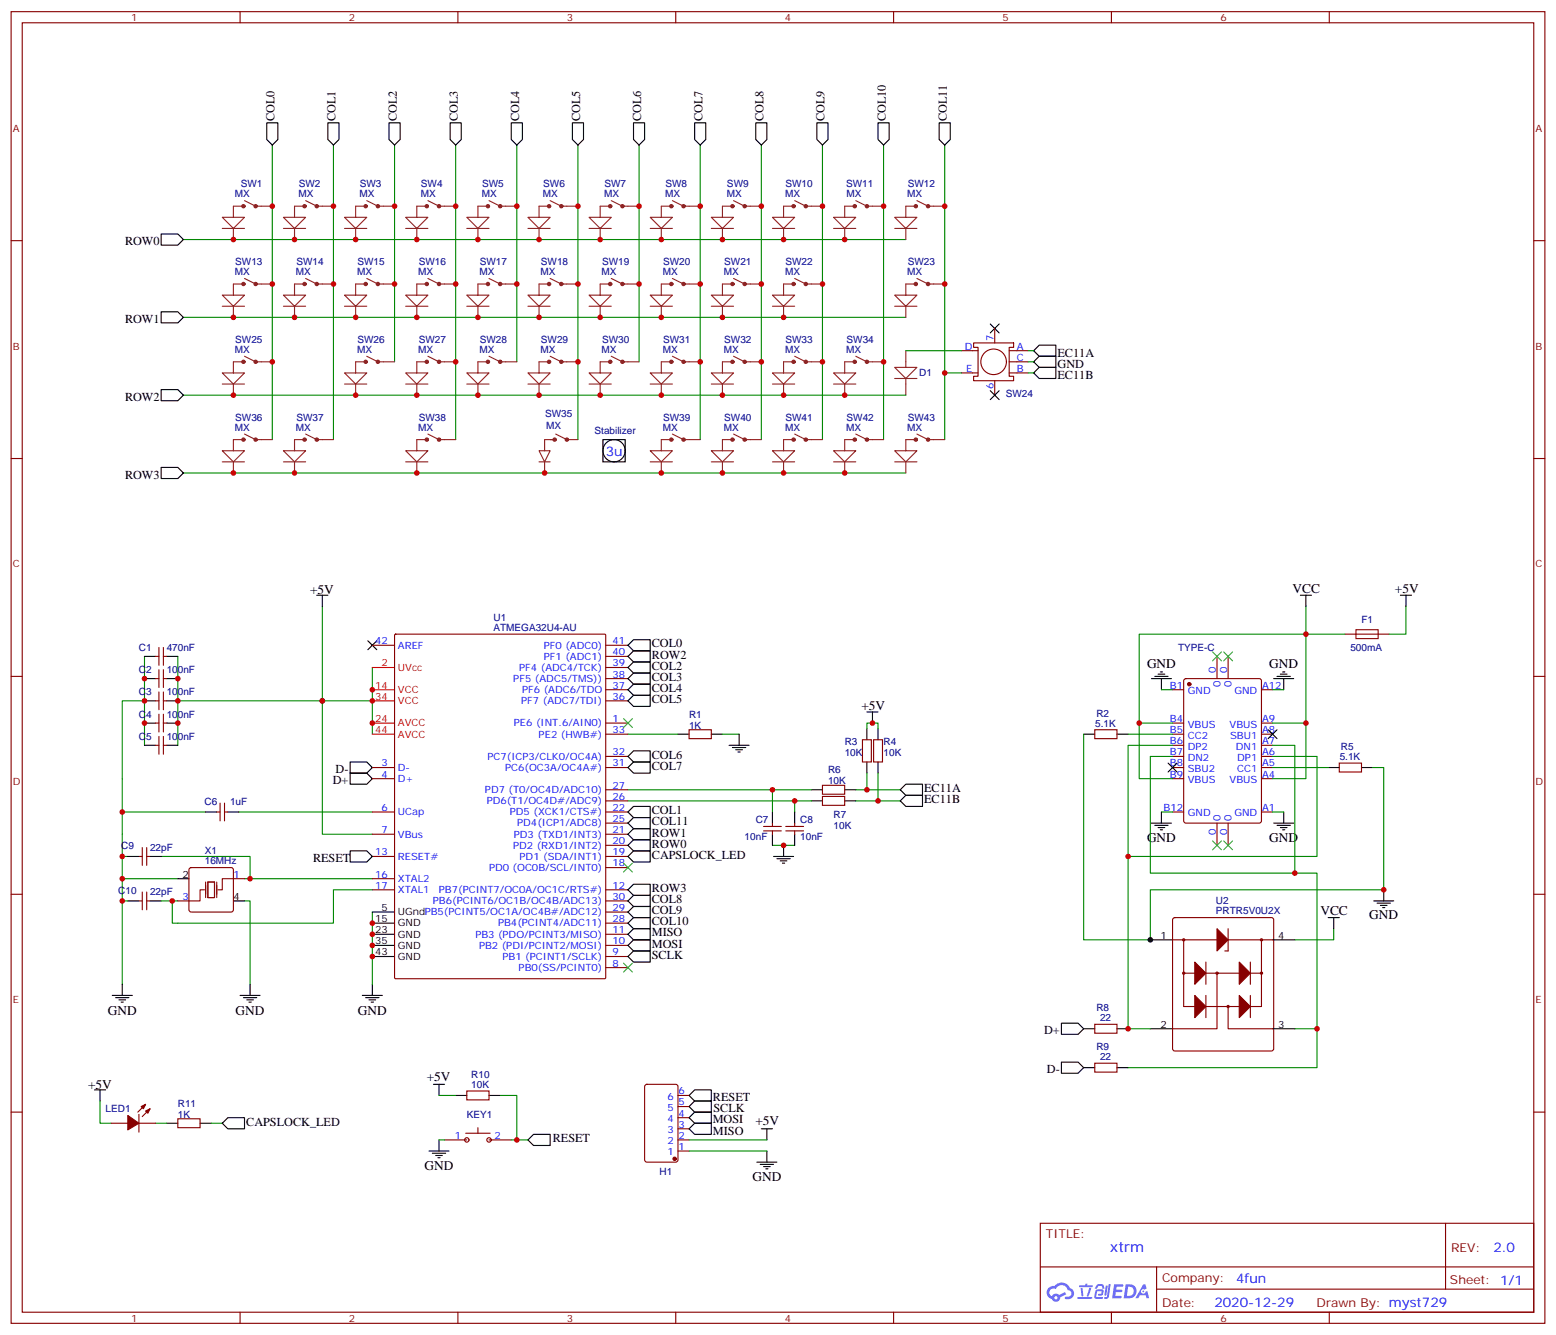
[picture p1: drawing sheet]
<svg xmlns="http://www.w3.org/2000/svg" width="494mm" height="424mm" viewBox="0 0 494 424" stroke-linecap="round" stroke-linejoin="round" font-family="sans-serif">
<g fill="none" stroke="#870000" stroke-width=".35">
<path d="M3.5 3.7h486.9v416.3h-486.9zM7.1 7.2h479.7v409.3h-479.7zM76.2 3.7v3.5M145.3 3.7v3.5M214.5 3.7v3.5M283.6 3.7v3.5M352.8 3.7v3.5M421.9 3.7v3.5M3.5 76.4h3.6M486.8 76.4h3.6M3.5 145.5h3.6M486.8 145.5h3.6"/>
<path d="M3.5 214.7h3.6M486.8 214.7h3.6M3.5 283.8h3.6M486.8 283.8h3.6M3.5 353h3.6M486.8 353h3.6M330.2 388.2h156.6v28.3h-156.6zM458.8 388.3v20.8M76.2 416.5v3.5M145.3 416.5v3.5M214.5 416.5v3.5M283.6 416.5v3.5"/>
<path d="M330.2 402.1h156.5M352.8 416.5v3.5M367.1 409.1h119.6M367.1 402.1v14.1M421.9 416.5v3.5"/>
</g>
<g fill="#5487ff">
<path d="M353.6 407.6h2.6l.3 .2-.1 .5-2 .1-.1 .9h1.6l.4 .4-.4 .4h-1.7l-.2 1.2h1.8l.2 .4-.2 .3h-2.8z"/>
<path d="M362.9 407.6h.7l.3 1.3-.6 .4a.74 .74 0 0 0-1.1 .3 .74 .74 0 0 0 .5 1 .74 .74 0 0 0 .9-.7l.5-.2 .6 2.3h-.8l-.2-.9h-1.9l-.5 .9h-.9z"/>
<path d="M351 408h.6l-.4 2.9a.31 .31 0 0 1-.4 .3 .31 .31 0 0 1-.2-.3z"/>
<path d="M351.9 407.5h.6l-.5 4a.89 .89 0 0 1-.7 .7 .89 .89 0 0 1-.9-.3l1-.5z"/>
<path d="M348.3 407.7l.6-.2 1.1 .1 .5 1.4h-.5l-.5-.9h-.8l-.6 .9h-.6z"/>
<path d="M347.9 409.4l1.8-.2a1.04 1.04 0 0 1 .6 1.1 1.04 1.04 0 0 1-.9 .9h-.6a.29 .29 0 0 1-.3-.3 .29 .29 0 0 1 .3-.3h.7l.2-.8h-1.5l-.3 1.8h1.9a.29 .29 0 0 1 .3 .4 .29 .29 0 0 1-.3 .2h-2l-.4-.3 .2-2.1z"/>
<path d="M342 411.6h4.4a.3 .3 0 0 1 .3 .3 .3 .3 0 0 1-.3 .3h-4.3z"/>
<path d="M345.8 408.7h.6a4 4 0 0 1-1.2 2.8l-.2-.3z"/>
<path d="M343 408.7h.6l.3 2.4-.3 .3-.3-.2z"/>
<path d="M342.6 407.9h1.9l.2-.5h.5l-.1 .5h1.5a.29 .29 0 0 1 .3 .3 .29 .29 0 0 1-.3 .3h-3.9z"/>
<path d="M357.3 407.6l-.6 4.5h1.4a2.27 2.27 0 0 0 2.7-2.3 2.27 2.27 0 0 0-2.7-2.2zM358.1 408.4a1.5 1.5 0 0 1 1.8 1.5 1.5 1.5 0 0 1-1.9 1.4h-.3z"/>
<path d="M332.9 408.7a2.09 2.09 0 0 0 1 3.6 1.37 1.37 0 0 0 1.5 .8 1.37 1.37 0 0 0 1.1-1.4l1.9-.9-.4-.7-1.8 .9a1.4 1.4 0 0 0-2.3 .4 1.32 1.32 0 0 1-.7-1.8 1.32 1.32 0 0 1 2-.5 2.02 2.02 0 0 1 2-1.2 2.02 2.02 0 0 1 1.8 1.6 1.09 1.09 0 0 1 1 1.3 1.09 1.09 0 0 1-1.5 .7 .41 .41 0 0 0-.5 .4 .41 .41 0 0 0 .4 .4 1.89 1.89 0 0 0 2.4-1.1 1.89 1.89 0 0 0-1.2-2.4 2.98 2.98 0 0 0-5-.7l-1 .2zM334.7 411.9a.52 .52 0 0 1 1 0 .52 .52 0 0 1-1 0z"/>
<circle cx="362.9" cy="409.8" r=".28"/>
</g>
<g fill="none" stroke="#870000" stroke-width=".35">
<path d="M372.2 218.9h3.5M375.9 215.6l.5-.2h23.3l.6 .4 .1 44.7-.5 .7h-23.5l-.6-.4-.1-44.7zM386.3 208.3v7.1M389.8 208.3v7.1M400.4 218.9h3.5M426.9 201.3h14.1M372.2 229.5h3.5M372.2 233h3.5M372.2 236.5h3.5M400.4 229.5h3.5M400.4 233h3.5M400.4 236.5h3.5"/>
<path d="M372.2 240.1h3.5M372.2 243.6h3.5M372.2 247.1h3.5M372.2 257.7h3.5M400.4 240.1h3.5M400.4 243.6h3.5M400.4 247.1h3.5M400.4 257.7h3.5M386.3 261.2v7.1M389.8 261.2v7.1"/>
</g>
<circle cx="377.5" cy="217.1" r=".53" fill="#870000" stroke="#870000" stroke-width=".35"/>
<g fill="none" stroke="#000" stroke-width=".35">
<path d="M412.7 188.9h3.6M414.5 188.9v3.5M444.5 188.9h3.5M446.3 188.9v3.5M365.5 215.4h6.3M366.5 214.7h4.3M367.6 214h2.1M368.3 213.3h.7M368.7 215.4v3.5M404.3 215.4h6.3M405.3 214.7h4.3M406.4 214h2.1"/>
<path d="M407.1 213.3h.7M407.5 215.4v3.5M402.5 231.6l2.8 2.8M405.3 231.6l-2.8 2.8M368.7 257.7v3.5M370.8 242.2l2.8 2.8M373.6 242.2l-2.8 2.8M407.5 257.7v3.5M365.5 261.2h6.3M366.5 261.9h4.3M367.6 262.6h2.1M368.3 263.3h.7"/>
<path d="M404.3 261.2h6.3M405.3 261.9h4.3M406.4 262.6h2.1M407.1 263.3h.7"/>
</g>
<path d="M414.5 192.4v8.9h12.4M446.3 192.4v8.9h-5.3M368.7 218.9h3.5M403.9 218.9h3.6M361.6 229.5v-28.2h52.9v28.2M372.2 229.5h-10.6v17.6h10.6M403.9 229.5h10.6v17.6h-10.6M368.7 257.7h3.5M403.9 257.7h3.6" fill="none" stroke="#008700" stroke-width=".35"/>
<path d="M430.4 199.8h7v2.9h-7z" fill="none" stroke="#a10000" stroke-width=".35"/>
<path d="M372.4 291.4l.5-.2h30.7l.5 .2 .2 .5v40.9l-.3 .5-.4 .3h-30.7l-.5-.3-.2-.5v-40.9z" fill="#fff" stroke="#870000" stroke-width=".35"/>
<g fill="none" stroke="#000" stroke-width=".35">
<path d="M84.7 39h3.5v5.3l-1.8 1.7-1.7-1.7zM104.1 39h3.5v5.3l-1.8 1.7-1.7-1.7zM123.5 39h3.5v5.3l-1.8 1.7-1.7-1.7zM142.9 39h3.5v5.3l-1.8 1.7-1.7-1.7zM162.3 39h3.5v5.3l-1.8 1.7-1.7-1.7zM181.7 39h3.5v5.3l-1.8 1.7-1.7-1.7zM201.1 39h3.5v5.3l-1.8 1.7-1.7-1.7zM220.5 39h3.5v5.3l-1.8 1.7-1.7-1.7zM239.9 39h3.5v5.3l-1.7 1.7-1.8-1.7zM259.3 39h3.5v5.3l-1.7 1.7-1.8-1.7zM278.7 39h3.5v5.3l-1.7 1.7-1.8-1.7zM298.1 39h3.5v5.3l-1.7 1.7-1.8-1.7z"/>
<path d="M51.2 74.3h5.2l1.8 1.7-1.8 1.8h-5.2zM51.2 99h5.2l1.8 1.7-1.8 1.8h-5.2zM314.3 102.8l2.8 2.9M317.1 102.8l-2.8 2.9M329.8 116.6h5.3v3.5h-5.3l-1.7-1.7zM329.8 113.1h5.3v3.5h-5.3l-1.7-1.8zM329.8 109.5h5.3v3.6h-5.3l-1.7-1.8zM51.2 123.6h5.2l1.8 1.8-1.8 1.8h-5.2zM191.4 139.5h7v7.1h-7zM314.3 124l2.8 2.8M317.1 124l-2.8 2.8M51.2 148.3h5.2l1.8 1.8-1.8 1.8h-5.2z"/>
<path d="M100.5 188.9h3.6M102.3 188.9v3.5M45.9 208.3h3.5M45.9 215.4h3.5M52.9 208.3h3.5M52.9 215.4h3.5M116.8 203.4l2.8 2.8M119.6 203.4l-2.8 2.8M199.3 208.3l1.8-1.7h5.3v3.5h-5.3zM199.3 211.8l1.8-1.7h5.3v3.5h-5.3zM199.3 215.4l1.8-1.8h5.3v3.5h-5.3zM199.3 218.9l1.8-1.8h5.3v3.6h-5.3z"/>
<path d="M199.3 204.8l1.8-1.8h5.3v3.6h-5.3zM45.9 236.5h3.5M45.9 222.4h3.5M45.9 229.5h3.5M52.9 236.5h3.5M52.9 222.4h3.5M52.9 229.5h3.5M199.3 222.4l1.8-1.7h5.3v3.5h-5.3zM215.2 233h3.5M225.8 233h3.5M231.4 236.5h6.4M232.5 237.2h4.2"/>
<path d="M233.5 237.9h2.2M234.2 238.7h.7M234.6 233v3.5M275.2 226h3.5M275.2 231.2v3.6M276.9 226v3.5M278.7 231.2v3.6M344 233h3.5M354.5 233h3.6M65.3 257.7h3.5M72.3 257.7h3.5M111.1 245.4h5.3l1.8 1.7-1.8 1.8h-5.3z"/>
<path d="M111.1 241.8h5.3l1.8 1.8-1.8 1.8h-5.3zM199.3 257.7l1.8-1.8h5.3v3.6h-5.3zM199.3 240.1l1.8-1.8h5.3v3.5h-5.3zM199.3 243.6l1.8-1.8h5.3v3.6h-5.3zM245.2 257.7v3.5M252.2 257.7v3.5M257.5 250.6h3.6M257.5 254.2h3.6M268.1 250.6h3.5M268.1 254.2h3.5M275.2 241.8v3.6M278.7 241.8v3.6"/>
<path d="M285.8 254.2l1.7-1.8h5.3v3.5h-5.3zM287.5 248.9h5.3v3.5h-5.3l-1.7-1.8zM421.6 243.6h3.5M432.2 243.6h3.5M40.6 271.8h3.5M47.6 271.8h3.6M56.4 278.9h3.6M111.1 270.1h5.3l1.8 1.7-1.8 1.8h-5.3zM199.3 271.8l1.8-1.7h5.3v3.5h-5.3zM199.3 268.3l1.8-1.8h5.3v3.6h-5.3zM199.3 261.2l1.8-1.7h5.3v3.5h-5.3zM201.1 263h5.3v3.5h-5.3l-1.8-1.7z"/>
<path d="M245.2 264.8v3.5M245.5 271.8h6.4M246.6 272.5h4.2M247.6 273.2h2.2M248.4 273.9h.7M248.7 268.3v3.5M252.2 264.8v3.5M40.6 285.9h3.5M47.6 285.9h3.6M74.1 285.9h3.5M118.2 296.5h7M118.2 293h7"/>
<path d="M118.2 289.5h7M199.3 285.9l1.8-1.7h5.3v3.5h-5.3zM199.3 293l1.8-1.8h5.3v3.5h-5.3zM201.1 280.6h5.3v3.6h-5.3l-1.8-1.8zM201.1 287.7h5.3v3.5h-5.3l-1.8-1.7zM201.1 294.7h5.3v3.6h-5.3l-1.8-1.8zM365.1 298.3h7.1M403.9 298.3h7.1M421.6 291.2h3.5M423.3 291.2v3.5M436 285.9h6.4M437.1 286.6h4.2"/>
<path d="M438.1 287.3h2.2M438.9 288h.7M439.2 282.4v3.5M35.6 315.9h6.4M36.7 316.6h4.2M37.7 317.3h2.2M38.5 318h.7M38.8 312.4v3.5M76.2 315.9h6.3M77.3 316.6h4.2M78.3 317.3h2.1M79 318h.7"/>
<path d="M79.4 312.4v3.5M115 315.9h6.4M116.1 316.6h4.2M117.1 317.3h2.1M117.8 318h.7M118.2 312.4v3.5M118.2 300h7M118.2 303.6h7M199.3 303.6l1.8-1.8h5.3v3.5h-5.3zM199.3 300l1.8-1.7h5.3v3.5h-5.3zM336.9 324.7h5.3l1.8 1.8-1.8 1.8h-5.3zM336.9 337.1h5.3l1.8 1.7-1.8 1.8h-5.3z"/>
<path d="M344 326.5h3.5M344 338.8h3.5M354.5 326.5h3.6M354.5 338.8h3.6M365.1 326.5h7.1M403.9 326.5h7.1M30 345.9h3.5M31.7 345.9v3.5M52.9 356.5h3.5M63.5 356.5h3.5M70.6 356.5l1.7-1.8h5.3v3.5h-5.3zM137.6 344.1h3.5"/>
<path d="M139.3 344.1v3.6M144.6 347.7h3.6M155.2 347.7h3.5M218.7 358.2l1.8-1.7h5.3v3.5h-5.3zM220.5 353h5.3v3.5h-5.3l-1.8-1.8zM220.5 349.4h5.3v3.6h-5.3l-1.8-1.8zM220.5 345.9h5.3v3.5h-5.3l-1.8-1.7zM241.7 358.2h3.5M243.4 358.2v3.6M136.2 365.3h6.3M137.2 366h4.3M138.3 366.7h2.1"/>
<path d="M139 367.4h.7M139.3 361.8v3.5M167.6 361.8l1.7-1.8h5.3v3.5h-5.3zM240.2 368.8h6.4M241.3 369.5h4.2M242.4 370.2h2.1M243.1 370.9h.7M243.4 365.3v3.5"/>
<circle cx="194.9" cy="143.1" r="3.5"/>
</g>
<g fill="#870000" stroke="#870000" stroke-width=".35">
<path d="M386.3 294.7l3.5 3.6-3.5 3.5z"/>
<path d="M379.2 305.3l3.6 3.6-3.6 3.5z"/>
<path d="M393.3 305.3l3.6 3.6-3.6 3.5z"/>
<path d="M379.2 315.9l3.6 3.5-3.6 3.6z"/>
<path d="M393.3 315.9l3.6 3.5-3.6 3.6z"/>
<path d="M46.2 352.6l1.4-.7-.7 1.4z"/>
<path d="M44.8 351.2l1.4-.7-.7 1.4z"/>
<path d="M40.6 354l3.5 2.5-3.5 2.1z"/>
<circle cx="214.1" cy="367.8" r=".53"/>
</g>
<g fill="none" stroke="#870000" stroke-width=".35">
<path d="M305.2 118.4h5.2M305.2 111.3h5.2M309 108.8h12.7v1.4h-1.4v9.2h1.4v1.4h-12.7v-1.4h1.4v-9.2h-1.4zM315.7 104.2v4.6M320.3 111.3h6M320.3 114.8h6M320.3 118.4h6M315.7 120.8v4.6M49.4 208.3h1M49.4 215.4h1M50.4 205.5v5.6M50.4 212.5v5.7"/>
<path d="M50.4 219.6v5.6M51.9 208.3h1M51.9 215.4h1M51.9 205.5v5.6M51.9 212.5v5.7M51.9 219.6v5.6M118.2 204.8h7M125.3 201.4l.3-.1h66.3l.3 .1 .1 108.9-.2 .3h-66.5l-.3-.2zM192.3 204.8h7M192.3 208.3h7M192.3 211.8h7M192.3 215.4h7"/>
<path d="M192.3 218.9h7M49.4 229.5h1M49.4 222.4h1M49.4 236.5h1M50.4 226.7v5.6M50.4 233.7v5.7M51.9 229.5h1M51.9 222.4h1M51.9 226.7v5.6M51.9 233.7v5.7M51.9 236.5h1M192.3 233h7"/>
<path d="M192.3 229.5h7M192.3 222.4h7M218.7 231.6h7.1v2.8h-7.1zM273.8 234.8h2.8v7h-2.8zM277.3 234.8h2.8v7h-2.8zM347.5 231.6h7v2.8h-7zM68.8 257.7h1M69.8 254.9v5.6M71.3 257.7h1M71.3 254.9v5.6M118.2 243.6h7M118.2 257.7h7"/>
<path d="M118.2 247.1h7M192.3 243.6h7M192.3 240.1h7M192.3 257.7h7M192.3 254.2h7M192.3 250.6h7M261.1 249.2h7v2.9h-7zM261.1 252.8h7v2.8h-7zM425.1 242.2h7.1v2.8h-7.1zM44.1 271.8h1.1M45.2 269v5.6M46.6 271.8h1"/>
<path d="M46.6 269v5.6M60.2 275.5l.5-.2h12.7l.5 .2 .2 .5v12.7l-.3 .5-.4 .3h-12.7l-.5-.3-.2-.5v-12.7zM74.1 278.9h3.5M118.2 271.8h7M118.2 264.8h7M118.2 278.9h7M192.3 275.3h7M192.3 271.8h7M192.3 268.3h7M192.3 264.8h7M192.3 261.2h7M242.4 262.3h5.6"/>
<path d="M242.4 263.7h5.6M245.2 261.2v1.1M245.2 263.7v1.1M249.4 262.3h5.7M249.4 263.7h5.7M252.2 261.2v1.1M252.2 263.7v1.1M44.1 285.9h1.1M45.2 283.1v5.6M46.6 285.9h1M46.6 283.1v5.6M56.4 285.9h3.6"/>
<path d="M118.2 282.4h7M192.3 282.4h7M192.3 296.5h7M192.3 293h7M192.3 289.5h7M192.3 285.9h7M372.2 298.3h31.7M375.7 298.3v21.1h24.7v-21.1M389.8 294.7v7.1h-1M192.3 307.1h7M192.3 303.6h7M192.3 300h7"/>
<path d="M375.7 308.9h24.7M382.8 305.3v7.1M382.8 315.9v7.1M386.3 308.9v17.6h-14.1M389.8 319.4v7.1h14.1M396.9 305.3v7.1M396.9 315.9v7.1M347.5 325.1h7v2.8h-7zM347.5 337.4h7v2.9h-7zM35.3 356.5h5.3M44.1 356.5h5.3M44.1 353.7v5.6"/>
<path d="M46.2 350.5l-2.5 2.5M47.6 351.9l-2.4 2.5M56.4 355.1h7.1v2.8h-7.1zM147.8 359.7h7.8M148.2 346.3h7v2.8h-7zM151.7 357.9v1.8M204.8 344.3l.5-.2h9.2l.6 .5 .1 23.5-.5 .7h-9.4l-.6-.4-.1-23.6zM215.2 358.2h3.5M215.2 354.7h3.5M215.2 351.2h3.5M215.2 347.7h3.5M141.1 361.8h7.1"/>
<path d="M155.2 361.8h7.1M215.2 361.8h3.5M215.2 365.3h3.5"/>
<circle cx="315.4" cy="114.8" r="4.1"/>
<circle cx="375.7" cy="298.3" r=".35"/>
<circle cx="400.4" cy="298.3" r=".35"/>
<circle cx="375.7" cy="308.9" r=".35"/>
<circle cx="386.3" cy="308.9" r=".35"/>
<circle cx="389.8" cy="319.4" r=".35"/>
<circle cx="400.4" cy="308.9" r=".35"/>
<circle cx="148.2" cy="361.8" r=".71"/>
<circle cx="155.2" cy="361.8" r=".71"/>
</g>
<g fill="none" stroke="#008700" stroke-width=".35">
<path d="M86.4 46v93.5M105.8 46v93.5M125.2 46v68.8M144.6 46v93.5M164 46v68.8M183.4 46v93.5M202.8 46v68.8M222.2 46v93.5M241.7 46v93.5M261.1 46v93.5M280.5 46v93.5M299.9 46v93.5"/>
<path d="M58.2 76h229.3M58.2 100.7h229.3M287.5 111.3h17.7M299.9 118.4h5.3M326.3 111.3h1.8M326.3 118.4h1.8M326.3 114.8h1.8M58.2 125.4h229.3M58.2 150.1h229.3M102.3 192.4v72.4h15.9M45.9 208.3v28.2M56.4 208.3v28.2"/>
<path d="M118.2 211.8v21.2M45.9 222.4h-7.1v49.4M56.4 222.4h61.8M199.3 233h15.9M229.3 233h5.3M275.2 231.2v-1.7h3.5v1.7M344 233v65.3h21.1v-15.9h74.1v-38.8h-3.5M358.1 233h14.1M372.2 236.5h-14.1v35.3h59.9v-31.7h-14.1M403.9 236.5h7.1v40.6h-45.9v-37h7.1M38.8 257.7h26.5M75.8 257.7h42.4"/>
<path d="M199.3 254.2h58.2M199.3 250.6h58.2M245.2 250.6v7.1M252.2 254.2v3.5M271.6 254.2h14.2M275.2 245.4v5.2h-3.6M275.2 250.6h10.6M278.7 245.4v8.8M403.9 243.6h17.7M38.8 278.9h17.6M40.6 271.8h-1.8v40.6M51.2 271.8h28.2v7.1"/>
<path d="M77.6 278.9h40.6M245.2 268.3h7M358.1 271.8v54.7h7M411 277.1h7v49.4h-7M38.8 285.9h1.8M54.7 285.9h1.7M77.6 285.9h1.8v26.5M118.2 282.4h-12.4v10.6h-51.1v-7.1h-3.5M118.2 289.5v22.9M423.3 294.7v3.6h-12.3M418 326.5v12.3h-59.9M31.7 349.4v7.1h3.6"/>
<path d="M49.4 356.5h3.5M67 356.5h3.6M139.3 347.7h5.3M158.7 347.7h5.3v14.1M139.3 361.8h1.8M162.3 361.8h5.3M218.7 361.8h24.7M218.7 365.3h24.7"/>
</g>
<path d="M118.2 211.8h7M118.2 218.9h7M118.2 222.4h7M118.2 229.5h7M118.2 233h7" fill="none" stroke="#f00" stroke-width=".35"/>
<g fill="none" stroke="#8c2424" stroke-width=".35">
<path d="M70.6 69h7l-3.5 3.5zM70.6 72.5h7M74.1 72.5v3.5M77.6 65.4h-3.5v3.6M77.6 63.7l3.5 1.7h5.3M90 69h7l-3.5 3.5zM90 72.5h7M93.5 72.5v3.5M97 65.4h-3.5v3.6M97 63.7l3.5 1.7h5.3M109.4 69h7l-3.5 3.5zM109.4 72.5h7"/>
<path d="M112.9 72.5v3.5M116.4 65.4h-3.5v3.6M116.4 63.7l3.5 1.7h5.3M128.8 69h7l-3.5 3.5zM128.8 72.5h7M132.3 72.5v3.5M135.8 65.4h-3.5v3.6M135.8 63.7l3.5 1.7h5.3M148.2 69h7l-3.5 3.5zM148.2 72.5h7M151.7 72.5v3.5M155.2 65.4h-3.5v3.6"/>
<path d="M155.2 63.7l3.5 1.7h5.3M167.6 69h7l-3.5 3.5zM167.6 72.5h7M171.1 72.5v3.5M174.6 65.4h-3.5v3.6M174.6 63.7l3.6 1.7h5.2M187 69h7l-3.5 3.5zM187 72.5h7M190.5 72.5v3.5M194 65.4h-3.5v3.6M194 63.7l3.6 1.7h5.2M206.4 69h7l-3.5 3.5z"/>
<path d="M206.4 72.5h7M209.9 72.5v3.5M213.4 65.4h-3.5v3.6M213.4 63.7l3.6 1.7h5.2M225.8 69h7l-3.5 3.5zM225.8 72.5h7M229.3 72.5v3.5M232.8 65.4h-3.5v3.6M232.8 63.7l3.6 1.7h5.3M245.2 69h7l-3.5 3.5zM245.2 72.5h7M248.7 72.5v3.5"/>
<path d="M252.2 65.4h-3.5v3.6M252.2 63.7l3.6 1.7h5.3M264.6 69h7l-3.5 3.5zM264.6 72.5h7M268.1 72.5v3.5M271.6 65.4h-3.5v3.6M271.6 63.7l3.6 1.7h5.3M284 69h7l-3.5 3.5zM284 72.5h7M287.5 72.5v3.5M291 65.4h-3.5v3.6M291 63.7l3.6 1.7h5.3"/>
<path d="M70.6 93.7h7l-3.5 3.5zM70.6 97.2h7M74.1 97.2v3.5M77.6 90.1h-3.5v3.6M77.6 88.4l3.5 1.7h5.3M90 93.7h7l-3.5 3.5zM90 97.2h7M93.5 97.2v3.5M97 90.1h-3.5v3.6M97 88.4l3.5 1.7h5.3M109.4 93.7h7l-3.5 3.5zM109.4 97.2h7"/>
<path d="M112.9 97.2v3.5M116.4 90.1h-3.5v3.6M116.4 88.4l3.5 1.7h5.3M128.8 93.7h7l-3.5 3.5zM128.8 97.2h7M132.3 97.2v3.5M135.8 90.1h-3.5v3.6M135.8 88.4l3.5 1.7h5.3M148.2 93.7h7l-3.5 3.5zM148.2 97.2h7M151.7 97.2v3.5M155.2 90.1h-3.5v3.6"/>
<path d="M155.2 88.4l3.5 1.7h5.3M167.6 93.7h7l-3.5 3.5zM167.6 97.2h7M171.1 97.2v3.5M174.6 90.1h-3.5v3.6M174.6 88.4l3.6 1.7h5.2M187 93.7h7l-3.5 3.5zM187 97.2h7M190.5 97.2v3.5M194 90.1h-3.5v3.6M194 88.4l3.6 1.7h5.2M206.4 93.7h7l-3.5 3.5z"/>
<path d="M206.4 97.2h7M209.9 97.2v3.5M213.4 90.1h-3.5v3.6M213.4 88.4l3.6 1.7h5.2M225.8 93.7h7l-3.5 3.5zM225.8 97.2h7M229.3 97.2v3.5M232.8 90.1h-3.5v3.6M232.8 88.4l3.6 1.7h5.3M245.2 93.7h7l-3.5 3.5zM245.2 97.2h7M248.7 97.2v3.5"/>
<path d="M252.2 90.1h-3.5v3.6M252.2 88.4l3.6 1.7h5.3M284 93.7h7l-3.5 3.5zM284 97.2h7M287.5 97.2v3.5M291 90.1h-3.5v3.6M291 88.4l3.6 1.7h5.3M70.6 118.4h7l-3.5 3.5zM77.6 114.8h-3.5v3.6M77.6 113.1l3.5 1.7h5.3M109.4 118.4h7l-3.5 3.5zM116.4 114.8h-3.5v3.6"/>
<path d="M116.4 113.1l3.5 1.7h5.3M128.8 118.4h7l-3.5 3.5zM135.8 114.8h-3.5v3.6M135.8 113.1l3.5 1.7h5.3M148.2 118.4h7l-3.5 3.5zM155.2 114.8h-3.5v3.6M155.2 113.1l3.5 1.7h5.3M167.6 118.4h7l-3.5 3.5zM174.6 114.8h-3.5v3.6M174.6 113.1l3.6 1.7h5.2M187 118.4h7l-3.5 3.5zM194 114.8h-3.5v3.6"/>
<path d="M194 113.1l3.6 1.7h5.2M206.4 118.4h7l-3.5 3.5zM213.4 114.8h-3.5v3.6M213.4 113.1l3.6 1.7h5.2M225.8 118.4h7l-3.5 3.5zM232.8 114.8h-3.5v3.6M232.8 113.1l3.6 1.7h5.3M245.2 118.4h7l-3.5 3.5zM252.2 114.8h-3.5v3.6M252.2 113.1l3.6 1.7h5.3M264.6 118.4h7l-3.5 3.5zM271.6 114.8h-3.5v3.6"/>
<path d="M271.6 113.1l3.6 1.7h5.3M284 116.6h7l-3.5 3.5zM287.5 111.3v5.3M70.6 121.9h7M74.1 121.9v3.5M77.6 139.5h-3.5v3.6M77.6 137.8l3.5 1.7h5.3M97 139.5h-3.5v3.6M97 137.8l3.5 1.7h5.3M109.4 121.9h7M112.9 121.9v3.5M128.8 121.9h7"/>
<path d="M132.3 121.9v3.5M135.8 139.5h-3.5v3.6M135.8 137.8l3.5 1.7h5.3M148.2 121.9h7M151.7 121.9v3.5M167.6 121.9h7M171.1 121.9v3.5M176.4 139.5h-3.5v3.6M176.4 137.8l3.5 1.7h3.5M187 121.9h7M190.5 121.9v3.5M206.4 121.9h7"/>
<path d="M209.9 121.9v3.5M213.4 139.5h-3.5v3.6M213.4 137.8l3.6 1.7h5.2M225.8 121.9h7M229.3 121.9v3.5M232.8 139.5h-3.5v3.6M232.8 137.8l3.6 1.7h5.3M245.2 121.9h7M248.7 121.9v3.5M252.2 139.5h-3.5v3.6M252.2 137.8l3.6 1.7h5.3M264.6 121.9h7"/>
<path d="M268.1 121.9v3.5M271.6 139.5h-3.5v3.6M271.6 137.8l3.6 1.7h5.3M284 120.1h7M287.5 120.1v5.3M291 139.5h-3.5v3.6M291 137.8l3.6 1.7h5.3M70.6 143.1h7l-3.5 3.5zM70.6 146.6h7M74.1 146.6v3.5M90 143.1h7l-3.5 3.5zM90 146.6h7"/>
<path d="M93.5 146.6v3.5M128.8 143.1h7l-3.5 3.5zM128.8 146.6h7M132.3 146.6v3.5M171.1 143.1h3.5l-1.7 3.5zM171.1 146.6h3.5M172.9 146.6v3.5M206.4 143.1h7l-3.5 3.5zM206.4 146.6h7M209.9 146.6v3.5M225.8 143.1h7l-3.5 3.5zM225.8 146.6h7"/>
<path d="M229.3 146.6v3.5M245.2 143.1h7l-3.5 3.5zM245.2 146.6h7M248.7 146.6v3.5M264.6 143.1h7l-3.5 3.5zM264.6 146.6h7M268.1 146.6v3.5M284 143.1h7l-3.5 3.5zM284 146.6h7M287.5 146.6v3.5"/>
</g>
<g fill="none" stroke="#8c2424" stroke-width=".71">
<circle cx="77.3" cy="65.4" r=".35"/>
<circle cx="81.1" cy="65.4" r=".35"/>
<circle cx="96.7" cy="65.4" r=".35"/>
<circle cx="100.5" cy="65.4" r=".35"/>
<circle cx="116.1" cy="65.4" r=".35"/>
<circle cx="119.9" cy="65.4" r=".35"/>
<circle cx="135.5" cy="65.4" r=".35"/>
<circle cx="139.3" cy="65.4" r=".35"/>
<circle cx="154.9" cy="65.4" r=".35"/>
<circle cx="158.8" cy="65.4" r=".35"/>
<circle cx="174.3" cy="65.4" r=".35"/>
<circle cx="178.2" cy="65.4" r=".35"/>
<circle cx="193.7" cy="65.4" r=".35"/>
<circle cx="197.6" cy="65.4" r=".35"/>
<circle cx="213.1" cy="65.4" r=".35"/>
<circle cx="217" cy="65.4" r=".35"/>
<circle cx="232.5" cy="65.4" r=".35"/>
<circle cx="236.4" cy="65.4" r=".35"/>
<circle cx="251.9" cy="65.4" r=".35"/>
<circle cx="255.8" cy="65.4" r=".35"/>
<circle cx="271.3" cy="65.4" r=".35"/>
<circle cx="275.2" cy="65.4" r=".35"/>
<circle cx="290.7" cy="65.4" r=".35"/>
<circle cx="294.6" cy="65.4" r=".35"/>
<circle cx="77.3" cy="90.1" r=".35"/>
<circle cx="81.1" cy="90.1" r=".35"/>
<circle cx="96.7" cy="90.1" r=".35"/>
<circle cx="100.5" cy="90.1" r=".35"/>
<circle cx="116.1" cy="90.1" r=".35"/>
<circle cx="119.9" cy="90.1" r=".35"/>
<circle cx="135.5" cy="90.1" r=".35"/>
<circle cx="139.3" cy="90.1" r=".35"/>
<circle cx="154.9" cy="90.1" r=".35"/>
<circle cx="158.8" cy="90.1" r=".35"/>
<circle cx="174.3" cy="90.1" r=".35"/>
<circle cx="178.2" cy="90.1" r=".35"/>
<circle cx="193.7" cy="90.1" r=".35"/>
<circle cx="197.6" cy="90.1" r=".35"/>
<circle cx="213.1" cy="90.1" r=".35"/>
<circle cx="217" cy="90.1" r=".35"/>
<circle cx="232.5" cy="90.1" r=".35"/>
<circle cx="236.4" cy="90.1" r=".35"/>
<circle cx="251.9" cy="90.1" r=".35"/>
<circle cx="255.8" cy="90.1" r=".35"/>
<circle cx="290.7" cy="90.1" r=".35"/>
<circle cx="294.6" cy="90.1" r=".35"/>
<circle cx="77.3" cy="114.8" r=".35"/>
<circle cx="81.1" cy="114.8" r=".35"/>
<circle cx="116.1" cy="114.8" r=".35"/>
<circle cx="119.9" cy="114.8" r=".35"/>
<circle cx="135.5" cy="114.8" r=".35"/>
<circle cx="139.3" cy="114.8" r=".35"/>
<circle cx="154.9" cy="114.8" r=".35"/>
<circle cx="158.8" cy="114.8" r=".35"/>
<circle cx="174.3" cy="114.8" r=".35"/>
<circle cx="178.2" cy="114.8" r=".35"/>
<circle cx="193.7" cy="114.8" r=".35"/>
<circle cx="197.6" cy="114.8" r=".35"/>
<circle cx="213.1" cy="114.8" r=".35"/>
<circle cx="217" cy="114.8" r=".35"/>
<circle cx="232.5" cy="114.8" r=".35"/>
<circle cx="236.4" cy="114.8" r=".35"/>
<circle cx="251.9" cy="114.8" r=".35"/>
<circle cx="255.8" cy="114.8" r=".35"/>
<circle cx="271.3" cy="114.8" r=".35"/>
<circle cx="275.2" cy="114.8" r=".35"/>
<circle cx="77.3" cy="139.5" r=".35"/>
<circle cx="81.1" cy="139.5" r=".35"/>
<circle cx="96.7" cy="139.5" r=".35"/>
<circle cx="100.5" cy="139.5" r=".35"/>
<circle cx="135.5" cy="139.5" r=".35"/>
<circle cx="139.3" cy="139.5" r=".35"/>
<circle cx="176" cy="139.5" r=".35"/>
<circle cx="179.9" cy="139.5" r=".35"/>
<circle cx="213.1" cy="139.5" r=".35"/>
<circle cx="217" cy="139.5" r=".35"/>
<circle cx="232.5" cy="139.5" r=".35"/>
<circle cx="236.4" cy="139.5" r=".35"/>
<circle cx="251.9" cy="139.5" r=".35"/>
<circle cx="255.8" cy="139.5" r=".35"/>
<circle cx="271.3" cy="139.5" r=".35"/>
<circle cx="275.2" cy="139.5" r=".35"/>
<circle cx="290.7" cy="139.5" r=".35"/>
<circle cx="294.6" cy="139.5" r=".35"/>
</g>
<path d="M65.3 279.9v5M66 279.9h2.1v5h-2.1zM68.8 279.9v5M74.1 278.9h-3.5v3.5h-1.5M64.9 282.4h-1.4v3.5h-3.5" fill="none" stroke="#870012" stroke-width=".35"/>
<g fill="none" stroke="#3c3" stroke-width=".35">
<path d="M384.9 206.9l2.8 2.8M387.7 206.9l-2.8 2.8M388.4 206.9l2.8 2.8M391.2 206.9l-2.8 2.8M197.9 228.1l2.8 2.8M200.7 228.1l-2.8 2.8M197.9 273.9l2.8 2.9M200.7 273.9l-2.8 2.9M384.9 266.9l2.8 2.8M387.7 266.9l-2.8 2.8M388.4 266.9l2.8 2.8M391.2 266.9l-2.8 2.8"/>
<path d="M197.9 305.7l2.8 2.8M200.7 305.7l-2.8 2.8"/>
</g>
<g fill="#c00">
<circle cx="299.9" cy="65.4" r=".88"/>
<circle cx="74.1" cy="76" r=".88"/>
<circle cx="86.4" cy="65.4" r=".88"/>
<circle cx="74.1" cy="125.4" r=".88"/>
<circle cx="86.4" cy="114.8" r=".88"/>
<circle cx="38.8" cy="271.8" r=".88"/>
<circle cx="118.2" cy="303.6" r=".88"/>
<circle cx="118.2" cy="300" r=".88"/>
<circle cx="118.2" cy="293" r=".88"/>
<circle cx="118.2" cy="296.5" r=".88"/>
<circle cx="275.2" cy="250.6" r=".88"/>
</g>
<circle cx="102.3" cy="222.4" r=".88" fill="#000"/>
<g fill="#c00">
<circle cx="276.9" cy="229.5" r=".88"/>
<circle cx="278.7" cy="254.2" r=".88"/>
<circle cx="118.2" cy="218.9" r=".88"/>
<circle cx="118.2" cy="222.4" r=".88"/>
<circle cx="118.2" cy="229.5" r=".88"/>
<circle cx="38.8" cy="278.9" r=".88"/>
<circle cx="79.4" cy="278.9" r=".88"/>
<circle cx="54.7" cy="285.9" r=".88"/>
<circle cx="102.3" cy="222.4" r=".88"/>
<circle cx="439.2" cy="282.4" r=".88"/>
<circle cx="358.1" cy="326.5" r=".88"/>
<circle cx="358.1" cy="271.8" r=".88"/>
<circle cx="411" cy="277.1" r=".88"/>
</g>
<circle cx="365.1" cy="298.3" r=".88" fill="#000"/>
<g fill="#c00">
<circle cx="418" cy="326.5" r=".88"/>
<circle cx="414.5" cy="229.5" r=".88"/>
<circle cx="361.6" cy="229.5" r=".88"/>
<circle cx="414.5" cy="201.3" r=".88"/>
<circle cx="245.2" cy="250.6" r=".88"/>
<circle cx="248.7" cy="268.3" r=".88"/>
<circle cx="38.8" cy="285.9" r=".88"/>
<circle cx="105.8" cy="90.1" r=".88"/>
<circle cx="209.9" cy="76" r=".88"/>
<circle cx="190.5" cy="76" r=".88"/>
<circle cx="171.1" cy="76" r=".88"/>
<circle cx="268.1" cy="76" r=".88"/>
<circle cx="248.7" cy="76" r=".88"/>
<circle cx="229.3" cy="76" r=".88"/>
<circle cx="93.5" cy="100.7" r=".88"/>
<circle cx="112.9" cy="100.7" r=".88"/>
<circle cx="132.3" cy="100.7" r=".88"/>
<circle cx="151.7" cy="100.7" r=".88"/>
<circle cx="171.1" cy="100.7" r=".88"/>
<circle cx="190.5" cy="100.7" r=".88"/>
<circle cx="209.9" cy="100.7" r=".88"/>
<circle cx="229.3" cy="100.7" r=".88"/>
<circle cx="248.7" cy="100.7" r=".88"/>
<circle cx="125.2" cy="90.1" r=".88"/>
<circle cx="164" cy="90.1" r=".88"/>
<circle cx="202.8" cy="65.4" r=".88"/>
<circle cx="202.8" cy="90.1" r=".88"/>
<circle cx="144.6" cy="90.1" r=".88"/>
<circle cx="144.6" cy="114.8" r=".88"/>
<circle cx="183.4" cy="65.4" r=".88"/>
<circle cx="183.4" cy="90.1" r=".88"/>
<circle cx="183.4" cy="114.8" r=".88"/>
<circle cx="222.3" cy="65.4" r=".88"/>
<circle cx="222.3" cy="90.1" r=".88"/>
<circle cx="222.3" cy="114.8" r=".88"/>
<circle cx="241.7" cy="65.4" r=".88"/>
<circle cx="241.7" cy="90.1" r=".88"/>
<circle cx="241.7" cy="114.8" r=".88"/>
<circle cx="261.1" cy="65.4" r=".88"/>
<circle cx="261.1" cy="90.1" r=".88"/>
<circle cx="261.1" cy="114.8" r=".88"/>
<circle cx="280.5" cy="65.4" r=".88"/>
<circle cx="280.5" cy="114.8" r=".88"/>
<circle cx="299.9" cy="90.1" r=".88"/>
<circle cx="74.1" cy="150.1" r=".88"/>
<circle cx="132.3" cy="150.1" r=".88"/>
<circle cx="209.9" cy="150.1" r=".88"/>
<circle cx="229.3" cy="150.1" r=".88"/>
<circle cx="248.7" cy="150.1" r=".88"/>
<circle cx="268.1" cy="150.1" r=".88"/>
<circle cx="112.9" cy="125.4" r=".88"/>
<circle cx="132.3" cy="125.4" r=".88"/>
<circle cx="151.7" cy="125.4" r=".88"/>
<circle cx="171.1" cy="125.4" r=".88"/>
<circle cx="190.5" cy="125.4" r=".88"/>
<circle cx="209.9" cy="125.4" r=".88"/>
<circle cx="229.3" cy="125.4" r=".88"/>
<circle cx="248.7" cy="125.4" r=".88"/>
<circle cx="268.1" cy="125.4" r=".88"/>
<circle cx="151.7" cy="76" r=".88"/>
<circle cx="164" cy="65.4" r=".88"/>
<circle cx="132.3" cy="76" r=".88"/>
<circle cx="144.6" cy="65.4" r=".88"/>
<circle cx="112.9" cy="76" r=".88"/>
<circle cx="125.2" cy="65.4" r=".88"/>
<circle cx="93.5" cy="76" r=".88"/>
<circle cx="105.8" cy="65.4" r=".88"/>
<circle cx="56.4" cy="215.4" r=".88"/>
<circle cx="45.9" cy="215.4" r=".88"/>
<circle cx="45.9" cy="222.4" r=".88"/>
<circle cx="56.4" cy="222.4" r=".88"/>
<circle cx="56.4" cy="229.5" r=".88"/>
<circle cx="45.9" cy="229.5" r=".88"/>
<circle cx="38.8" cy="257.7" r=".88"/>
<circle cx="164" cy="361.8" r=".88"/>
<circle cx="299.9" cy="118.4" r=".88"/>
<circle cx="93.5" cy="150.1" r=".88"/>
<circle cx="86.4" cy="90.1" r=".88"/>
<circle cx="74.1" cy="100.7" r=".88"/>
<circle cx="252.2" cy="254.2" r=".88"/>
<circle cx="172.9" cy="150.1" r=".88"/>
</g>
<text font-size="4.6" fill="#00f" x="352.3" y="397.3">xtrm</text>
<g font-size="4.2" fill="#00f">
<text x="192.3" y="144.8">3u</text>
<text x="474" y="397.5">2.0</text>
<text x="392.4" y="407.1">4fun</text>
<text x="385.5" y="414.9">2020-12-29</text>
</g>
<g font-size="4.2">
<text x="98.4" y="188.5">+5V</text>
<text x="410.3" y="188.2">VCC</text>
<text x="442.7" y="188.2">+5V</text>
<text x="364.1" y="212.2">GND</text>
<text x="402.9" y="212.2">GND</text>
<text x="273.4" y="225.2">+5V</text>
<text x="364.1" y="267.3">GND</text>
<text x="402.9" y="267.3">GND</text>
<text x="419.1" y="290.5">VCC</text>
<text x="434.6" y="291.6">GND</text>
<text x="34.2" y="322">GND</text>
<text x="74.8" y="322">GND</text>
<text x="113.6" y="322">GND</text>
<text x="28" y="345.6">+5V</text>
<text x="135.5" y="342.9">+5V</text>
<text x="239.8" y="357.1">+5V</text>
<text x="134.8" y="371.4">GND</text>
<text x="238.9" y="374.9">GND</text>
</g>
<g font-size="3.9">
<text x="87.1" y="38.5" transform="rotate(-90 87.1 38.5)">COL0</text>
<text x="106.5" y="38.5" transform="rotate(-90 106.5 38.5)">COL1</text>
<text x="125.9" y="38.5" transform="rotate(-90 125.9 38.5)">COL2</text>
<text x="145.3" y="38.5" transform="rotate(-90 145.3 38.5)">COL3</text>
<text x="164.7" y="38.5" transform="rotate(-90 164.7 38.5)">COL4</text>
<text x="184.1" y="38.5" transform="rotate(-90 184.1 38.5)">COL5</text>
<text x="203.5" y="38.5" transform="rotate(-90 203.5 38.5)">COL6</text>
<text x="222.9" y="38.5" transform="rotate(-90 222.9 38.5)">COL7</text>
<text x="242.4" y="38.5" transform="rotate(-90 242.4 38.5)">COL8</text>
<text x="261.8" y="38.5" transform="rotate(-90 261.8 38.5)">COL9</text>
<text x="281.2" y="38.5" transform="rotate(-90 281.2 38.5)">COL10</text>
<text x="300.6" y="38.5" transform="rotate(-90 300.6 38.5)">COL11</text>
<text x="39.7" y="77.8">ROW0</text>
<text x="39.7" y="102.5">ROW1</text>
<text x="335.7" y="113.3">EC11A</text>
<text x="335.7" y="116.9">GND</text>
<text x="335.7" y="120.4">EC11B</text>
<text x="39.7" y="127.2">ROW2</text>
<text x="39.7" y="151.9">ROW3</text>
<text x="206.9" y="205.5">COL0</text>
<text x="206.9" y="209">ROW2</text>
<text x="206.9" y="212.5">COL2</text>
<text x="206.9" y="216.1">COL3</text>
<text x="206.9" y="219.6">COL4</text>
<text x="206.9" y="223.1">COL5</text>
<text x="106.5" y="245.4">D-</text>
<text x="206.9" y="240.8">COL6</text>
<text x="206.9" y="244.3">COL7</text>
<text x="105.6" y="248.9">D+</text>
<text x="293.3" y="251.4">EC11A</text>
<text x="293.3" y="255">EC11B</text>
<text x="206.9" y="258.4">COL1</text>
<text x="206.9" y="261.9">COL11</text>
<text x="206.9" y="269">ROW0</text>
<text x="206.9" y="265.5">ROW1</text>
<text x="99.3" y="273.6">RESET</text>
<text x="206.9" y="272.6">CAPSLOCK_LED</text>
<text x="206.9" y="286.6">COL8</text>
<text x="206.9" y="283.1">ROW3</text>
<text x="206.9" y="293.7">COL10</text>
<text x="206.9" y="290.2">COL9</text>
<text x="206.9" y="297.2">MISO</text>
<text x="206.9" y="304.3">SCLK</text>
<text x="206.9" y="300.7">MOSI</text>
<text x="331.4" y="328.3">D+</text>
<text x="332.3" y="340.6">D-</text>
<text x="226.3" y="349.5">RESET</text>
<text x="226.5" y="353">SCLK</text>
<text x="78.1" y="357.2">CAPSLOCK_LED</text>
<text x="226.2" y="356.5">MOSI</text>
<text x="175.5" y="362.4">RESET</text>
<text x="226.3" y="360.1">MISO</text>
</g>
<g font-size="3.9" fill="#800">
<text x="332" y="392.8">TITLE:</text>
<text x="460.6" y="397.5">REV:</text>
<text x="368.9" y="407">Company:</text>
<text x="460.2" y="407.6">Sheet: 1/1</text>
<text x="368.9" y="414.7">Date:</text>
<text x="417.9" y="414.8">Drawn By: myst729</text>
</g>
<g font-size="3.2" fill="#800">
<text x="41.6" y="6.7">1</text>
<text x="110.8" y="6.7">2</text>
<text x="179.9" y="6.7">3</text>
<text x="249.1" y="6.7">4</text>
<text x="318.2" y="6.7">5</text>
<text x="387.3" y="6.7">6</text>
<text x="4.1" y="41.8">A</text>
<text x="487.4" y="41.8">A</text>
<text x="4.1" y="110.9">B</text>
<text x="487.4" y="110.9">B</text>
<text x="4.1" y="180.1">C</text>
<text x="487.4" y="180.1">C</text>
<text x="4.1" y="249.2">D</text>
<text x="487.4" y="249.2">D</text>
<text x="4.1" y="318.4">E</text>
<text x="487.4" y="318.4">E</text>
<text x="41.6" y="419.5">1</text>
<text x="110.8" y="419.5">2</text>
<text x="179.9" y="419.5">3</text>
<text x="249.1" y="419.5">4</text>
<text x="318.2" y="419.5">5</text>
<text x="387.3" y="419.5">6</text>
</g>
<g font-size="3.2" fill="#000080">
<text x="76.4" y="59.4">SW1</text>
<text x="94.8" y="59.4">SW2</text>
<text x="114.2" y="59.4">SW3</text>
<text x="133.6" y="59.4">SW4</text>
<text x="153" y="59.4">SW5</text>
<text x="172.4" y="59.4">SW6</text>
<text x="191.8" y="59.4">SW7</text>
<text x="211.2" y="59.4">SW8</text>
<text x="230.8" y="59.4">SW9</text>
<text x="249.3" y="59.4">SW10</text>
<text x="268.6" y="59.4">SW11</text>
<text x="288.1" y="59.4">SW12</text>
<text x="74.5" y="62.6">MX</text>
<text x="94.7" y="62.6">MX</text>
<text x="114.1" y="62.6">MX</text>
<text x="133.5" y="62.6">MX</text>
<text x="152.9" y="62.6">MX</text>
<text x="172.3" y="62.6">MX</text>
<text x="191.8" y="62.6">MX</text>
<text x="211.2" y="62.6">MX</text>
<text x="230.7" y="62.6">MX</text>
<text x="249.2" y="62.6">MX</text>
<text x="268.7" y="62.6">MX</text>
<text x="288" y="62.6">MX</text>
<text x="74.5" y="87.3">MX</text>
<text x="74.7" y="84.1">SW13</text>
<text x="93.9" y="87.3">MX</text>
<text x="94.1" y="84.1">SW14</text>
<text x="113.3" y="87.3">MX</text>
<text x="113.5" y="84.1">SW15</text>
<text x="132.8" y="87.3">MX</text>
<text x="132.9" y="84.1">SW16</text>
<text x="152.2" y="87.3">MX</text>
<text x="152.3" y="84.1">SW17</text>
<text x="171.6" y="87.3">MX</text>
<text x="171.7" y="84.1">SW18</text>
<text x="191" y="87.3">MX</text>
<text x="191.1" y="84.1">SW19</text>
<text x="210.4" y="87.3">MX</text>
<text x="210.5" y="84.1">SW20</text>
<text x="229.8" y="87.3">MX</text>
<text x="229.9" y="84.1">SW21</text>
<text x="249.2" y="87.3">MX</text>
<text x="249.3" y="84.1">SW22</text>
<text x="288" y="87.3">MX</text>
<text x="288.1" y="84.1">SW23</text>
<text x="74.5" y="112">MX</text>
<text x="74.7" y="108.8">SW25</text>
<text x="113.3" y="112">MX</text>
<text x="113.5" y="108.8">SW26</text>
<text x="132.8" y="112">MX</text>
<text x="132.9" y="108.8">SW27</text>
<text x="152.2" y="112">MX</text>
<text x="152.3" y="108.8">SW28</text>
<text x="171.6" y="112">MX</text>
<text x="171.7" y="108.8">SW29</text>
<text x="191" y="112">MX</text>
<text x="191.1" y="108.8">SW30</text>
<text x="210.4" y="112">MX</text>
<text x="210.5" y="108.8">SW31</text>
<text x="229.8" y="112">MX</text>
<text x="229.9" y="108.8">SW32</text>
<text x="249.2" y="112">MX</text>
<text x="249.3" y="108.8">SW33</text>
<text x="268.6" y="112">MX</text>
<text x="268.7" y="108.8">SW34</text>
<text x="291.7" y="119.5">D1</text>
<text x="319.3" y="126.1">SW24</text>
<text x="74.5" y="136.7">MX</text>
<text x="74.7" y="133.5">SW36</text>
<text x="93.9" y="136.7">MX</text>
<text x="94.1" y="133.5">SW37</text>
<text x="132.8" y="136.7">MX</text>
<text x="132.9" y="133.5">SW38</text>
<text x="173" y="132.5">SW35</text>
<text x="173.4" y="136">MX</text>
<text x="188.7" y="137.8">Stabilizer</text>
<text x="210.4" y="136.7">MX</text>
<text x="210.5" y="133.5">SW39</text>
<text x="229.8" y="136.7">MX</text>
<text x="229.9" y="133.5">SW40</text>
<text x="249.2" y="136.7">MX</text>
<text x="249.3" y="133.5">SW41</text>
<text x="268.6" y="136.7">MX</text>
<text x="268.7" y="133.5">SW42</text>
<text x="288" y="136.7">MX</text>
<text x="288.1" y="133.5">SW43</text>
<text x="156.6" y="196.9">U1</text>
<text x="432.2" y="197.7">F1</text>
<text x="156.6" y="200.2">ATMEGA32U4-AU</text>
<text x="44.1" y="206.6">C1</text>
<text x="52.9" y="206.6">470nF</text>
<text x="373.9" y="206.6">TYPE-C</text>
<text x="428.6" y="206.6">500mA</text>
<text x="44.1" y="213.6">C2</text>
<text x="52.9" y="213.6">100nF</text>
<text x="44.1" y="220.7">C3</text>
<text x="52.9" y="220.7">100nF</text>
<text x="44.1" y="227.7">C4</text>
<text x="52.9" y="227.7">100nF</text>
<text x="218.7" y="227.7">R1</text>
<text x="348" y="227.4">R2</text>
<text x="218.7" y="231.2">1K</text>
<text x="347.6" y="230.7">5.1K</text>
<text x="44.1" y="234.8">C5</text>
<text x="52.9" y="234.8">100nF</text>
<text x="268.1" y="236.5">R3</text>
<text x="280.5" y="236.5">R4</text>
<text x="425.6" y="238">R5</text>
<text x="262.8" y="245.4">R6</text>
<text x="268.1" y="240.1">10K</text>
<text x="280.5" y="240.1">10K</text>
<text x="425.2" y="241.2">5.1K</text>
<text x="262.8" y="248.9">10K</text>
<text x="64.9" y="255.3">C6</text>
<text x="73" y="255.3">1uF</text>
<text x="239.9" y="261.2">C7</text>
<text x="254" y="261.2">C8</text>
<text x="264.6" y="263">10K</text>
<text x="264.6" y="259.5">R7</text>
<text x="38.5" y="269.5">C9</text>
<text x="236.4" y="266.5">10nF</text>
<text x="254" y="266.5">10nF</text>
<text x="47.6" y="270.1">22pF</text>
<text x="65" y="274.3">16MHz</text>
<text x="65" y="271.1">X1</text>
<text x="37.5" y="283.6">C10</text>
<text x="47.6" y="284.2">22pF</text>
<text x="386" y="287">U2</text>
<text x="385.9" y="290.2">PRTR5V0U2X</text>
<text x="348" y="320.9">R8</text>
<text x="349.2" y="324.1">22</text>
<text x="348" y="333.3">R9</text>
<text x="149.6" y="342">R10</text>
<text x="349.2" y="336.5">22</text>
<text x="149.6" y="345.2">10K</text>
<text x="33.5" y="353">LED1</text>
<text x="56.4" y="351.2">R11</text>
<text x="56.4" y="354.7">1K</text>
<text x="148.2" y="354.7">KEY1</text>
<text x="209.4" y="373.1">H1</text>
</g>
<g font-size="3.2" fill="#00f">
<text x="306.2" y="110.9">D</text>
<text x="315.4" y="108.1" transform="rotate(-90 315.4 108.1)">7</text>
<text x="322.8" y="110.9">A</text>
<text x="306.7" y="118">E</text>
<text x="322.8" y="118">B</text>
<text x="322.8" y="114.5">C</text>
<text x="315.4" y="123.5" transform="rotate(-90 315.4 123.5)">6</text>
<text x="119.1" y="204.4">42</text>
<text x="126.3" y="205.8">AREF</text>
<text x="172.6" y="205.8">PF0 (ADC0)</text>
<text x="172.6" y="209.4">PF1 (ADC1)</text>
<text x="194.4" y="204.4">41</text>
<text x="194.4" y="208">40</text>
<text x="164.8" y="212.9">PF4 (ADC4/TCK)</text>
<text x="194.4" y="211.5">39</text>
<text x="194.4" y="215">38</text>
<text x="385.9" y="213.6" transform="rotate(-90 385.9 213.6)">0</text>
<text x="389.5" y="213.6" transform="rotate(-90 389.5 213.6)">0</text>
<text x="162.9" y="216.4">PF5 (ADC5/TMS))</text>
<text x="165.7" y="220">PF6 (ADC6/TDO</text>
<text x="194.4" y="218.5">37</text>
<text x="371.3" y="218.5">B1</text>
<text x="377" y="220.3">GND</text>
<text x="387.3" y="218.1" transform="rotate(-90 387.3 218.1)">0</text>
<text x="390.9" y="218.1" transform="rotate(-90 390.9 218.1)">0</text>
<text x="391.8" y="220.3">GND</text>
<text x="400.6" y="218.5">A12</text>
<text x="165.4" y="223.5">PF7 (ADC7/TDI)</text>
<text x="194.4" y="222.1">36</text>
<text x="163.1" y="230.5">PE6 (INT.6/AIN0)</text>
<text x="194.4" y="232.7">33</text>
<text x="194.4" y="229.1">1</text>
<text x="371.3" y="229.1">B4</text>
<text x="371.3" y="232.7">B5</text>
<text x="377" y="230.9">VBUS</text>
<text x="390.3" y="230.9">VBUS</text>
<text x="400.6" y="232.7">A8</text>
<text x="400.6" y="229.1">A9</text>
<text x="171" y="234.1">PE2 (HWB#)</text>
<text x="194.4" y="239.7">32</text>
<text x="371.3" y="236.2">B6</text>
<text x="371.3" y="239.7">B7</text>
<text x="377" y="234.4">CC2</text>
<text x="377" y="237.9">DP2</text>
<text x="390.4" y="234.4">SBU1</text>
<text x="392.3" y="237.9">DN1</text>
<text x="400.6" y="239.7">A6</text>
<text x="400.6" y="236.2">A7</text>
<text x="121.1" y="243.2">3</text>
<text x="126.3" y="244.7">D-</text>
<text x="154.7" y="241.1">PC7(ICP3/CLK0/OC4A)</text>
<text x="160.3" y="244.7">PC6(OC3A/OC4A#)</text>
<text x="194.4" y="243.2">31</text>
<text x="371.3" y="243.2">B8</text>
<text x="377" y="241.5">DN2</text>
<text x="377" y="245">SBU2</text>
<text x="392.6" y="245">CC1</text>
<text x="392.7" y="241.5">DP1</text>
<text x="400.6" y="243.2">A5</text>
<text x="121.1" y="246.8">4</text>
<text x="126.3" y="248.2">D+</text>
<text x="153.9" y="251.7">PD7 (T0/OC4D/ADC10)</text>
<text x="194.4" y="250.3">27</text>
<text x="371.3" y="246.8">B9</text>
<text x="377" y="248.5">VBUS</text>
<text x="390.3" y="248.5">VBUS</text>
<text x="400.6" y="246.8">A4</text>
<text x="121.1" y="257.4">6</text>
<text x="154.5" y="255.2">PD6(T1/OC4D#/ADC9)</text>
<text x="194.4" y="257.4">22</text>
<text x="194.4" y="253.8">26</text>
<text x="369.3" y="257.4">B12</text>
<text x="400.6" y="257.4">A1</text>
<text x="126.3" y="258.8">UCap</text>
<text x="161.9" y="258.8">PD5 (XCK1/CTS#)</text>
<text x="164.2" y="262.3">PD4(ICP1/ADC8)</text>
<text x="194.4" y="260.9">25</text>
<text x="377" y="259.1">GND</text>
<text x="387.3" y="260.5" transform="rotate(-90 387.3 260.5)">0</text>
<text x="390.9" y="260.5" transform="rotate(-90 390.9 260.5)">0</text>
<text x="391.8" y="259.1">GND</text>
<text x="121.1" y="264.4">7</text>
<text x="126.3" y="265.8">VBus</text>
<text x="162.9" y="269.3">PD2 (RXD1/INT2)</text>
<text x="163.1" y="265.8">PD3 (TXD1/INT3)</text>
<text x="194.4" y="267.9">20</text>
<text x="194.4" y="264.4">21</text>
<text x="385.9" y="265" transform="rotate(-90 385.9 265)">0</text>
<text x="389.5" y="265" transform="rotate(-90 389.5 265)">0</text>
<text x="119.1" y="271.5">13</text>
<text x="126.3" y="272.9">RESET#</text>
<text x="164.9" y="272.9">PD1 (SDA/INT1)</text>
<text x="194.4" y="275">18</text>
<text x="194.4" y="271.5">19</text>
<text x="74.1" y="278.5">1</text>
<text x="119.1" y="278.5">16</text>
<text x="126.3" y="279.9">XTAL2</text>
<text x="155.2" y="276.4">PD0 (OC0B/SCL/INT0)</text>
<text x="58" y="285.6">3</text>
<text x="119.1" y="282">17</text>
<text x="126.3" y="283.5">XTAL1</text>
<text x="137.4" y="287">PB6(PCINT6/OC1B/OC4B/ADC13)</text>
<text x="139.3" y="283.5">PB7(PCINT7/OC0A/OC1C/RTS#)</text>
<text x="194.4" y="282">12</text>
<text x="194.4" y="285.6">30</text>
<text x="194.4" y="292.6">28</text>
<text x="194.4" y="289.1">29</text>
<text x="150.9" y="297.6">PB3 (PDO/PCINT3/MISO)</text>
<text x="158.1" y="294">PB4(PCINT4/ADC11)</text>
<text x="194.4" y="299.7">10</text>
<text x="194.4" y="296.2">11</text>
<text x="152" y="301.1">PB2 (PDI/PCINT2/MOSI)</text>
<text x="159.5" y="304.6">PB1 (PCINT1/SCLK)</text>
<text x="194.4" y="303.2">9</text>
<text x="164.6" y="308.2">PB0(SS/PCINT0)</text>
<text x="194.4" y="306.7">8</text>
<text x="215.4" y="347.3">6</text>
<text x="211.9" y="352.6">5</text>
<text x="211.9" y="349.1">6</text>
<text x="215.4" y="350.8">5</text>
<text x="211.9" y="359.7">3</text>
<text x="211.9" y="356.1">4</text>
<text x="215.4" y="357.9">3</text>
<text x="215.4" y="354.4">4</text>
<text x="144.4" y="361.4">1</text>
<text x="157" y="361.4">2</text>
<text x="211.9" y="363.2">2</text>
<text x="215.4" y="364.9">1</text>
<text x="215.4" y="361.4">2</text>
<text x="211.9" y="366.7">1</text>
</g>
<g font-size="3.2" fill="#f00">
<text x="121.1" y="211.5">2</text>
<text x="126.3" y="212.9">UVcc</text>
<text x="119.1" y="218.5">14</text>
<text x="126.3" y="220">VCC</text>
<text x="119.1" y="222.1">34</text>
<text x="126.3" y="223.5">VCC</text>
<text x="119.1" y="229.1">24</text>
<text x="119.1" y="232.7">44</text>
<text x="126.3" y="230.5">AVCC</text>
<text x="126.3" y="234.1">AVCC</text>
</g>
<g font-size="3.2">
<text x="58" y="278.5">2</text>
<text x="74.1" y="285.6">4</text>
<text x="119.1" y="292.6">15</text>
<text x="121.1" y="289.1">5</text>
<text x="126.3" y="290.5">UGndPB5(PCINT5/OC1A/OC4B#/ADC12)</text>
<text x="119.1" y="296.2">23</text>
<text x="119.1" y="299.7">35</text>
<text x="126.3" y="297.6">GND</text>
<text x="126.3" y="294">GND</text>
<text x="368.4" y="297.9">1</text>
<text x="405.7" y="297.9">4</text>
<text x="119.1" y="303.2">43</text>
<text x="126.3" y="301.1">GND</text>
<text x="126.3" y="304.6">GND</text>
<text x="368.4" y="326.1">2</text>
<text x="405.7" y="326.1">3</text>
</g>
</svg>
